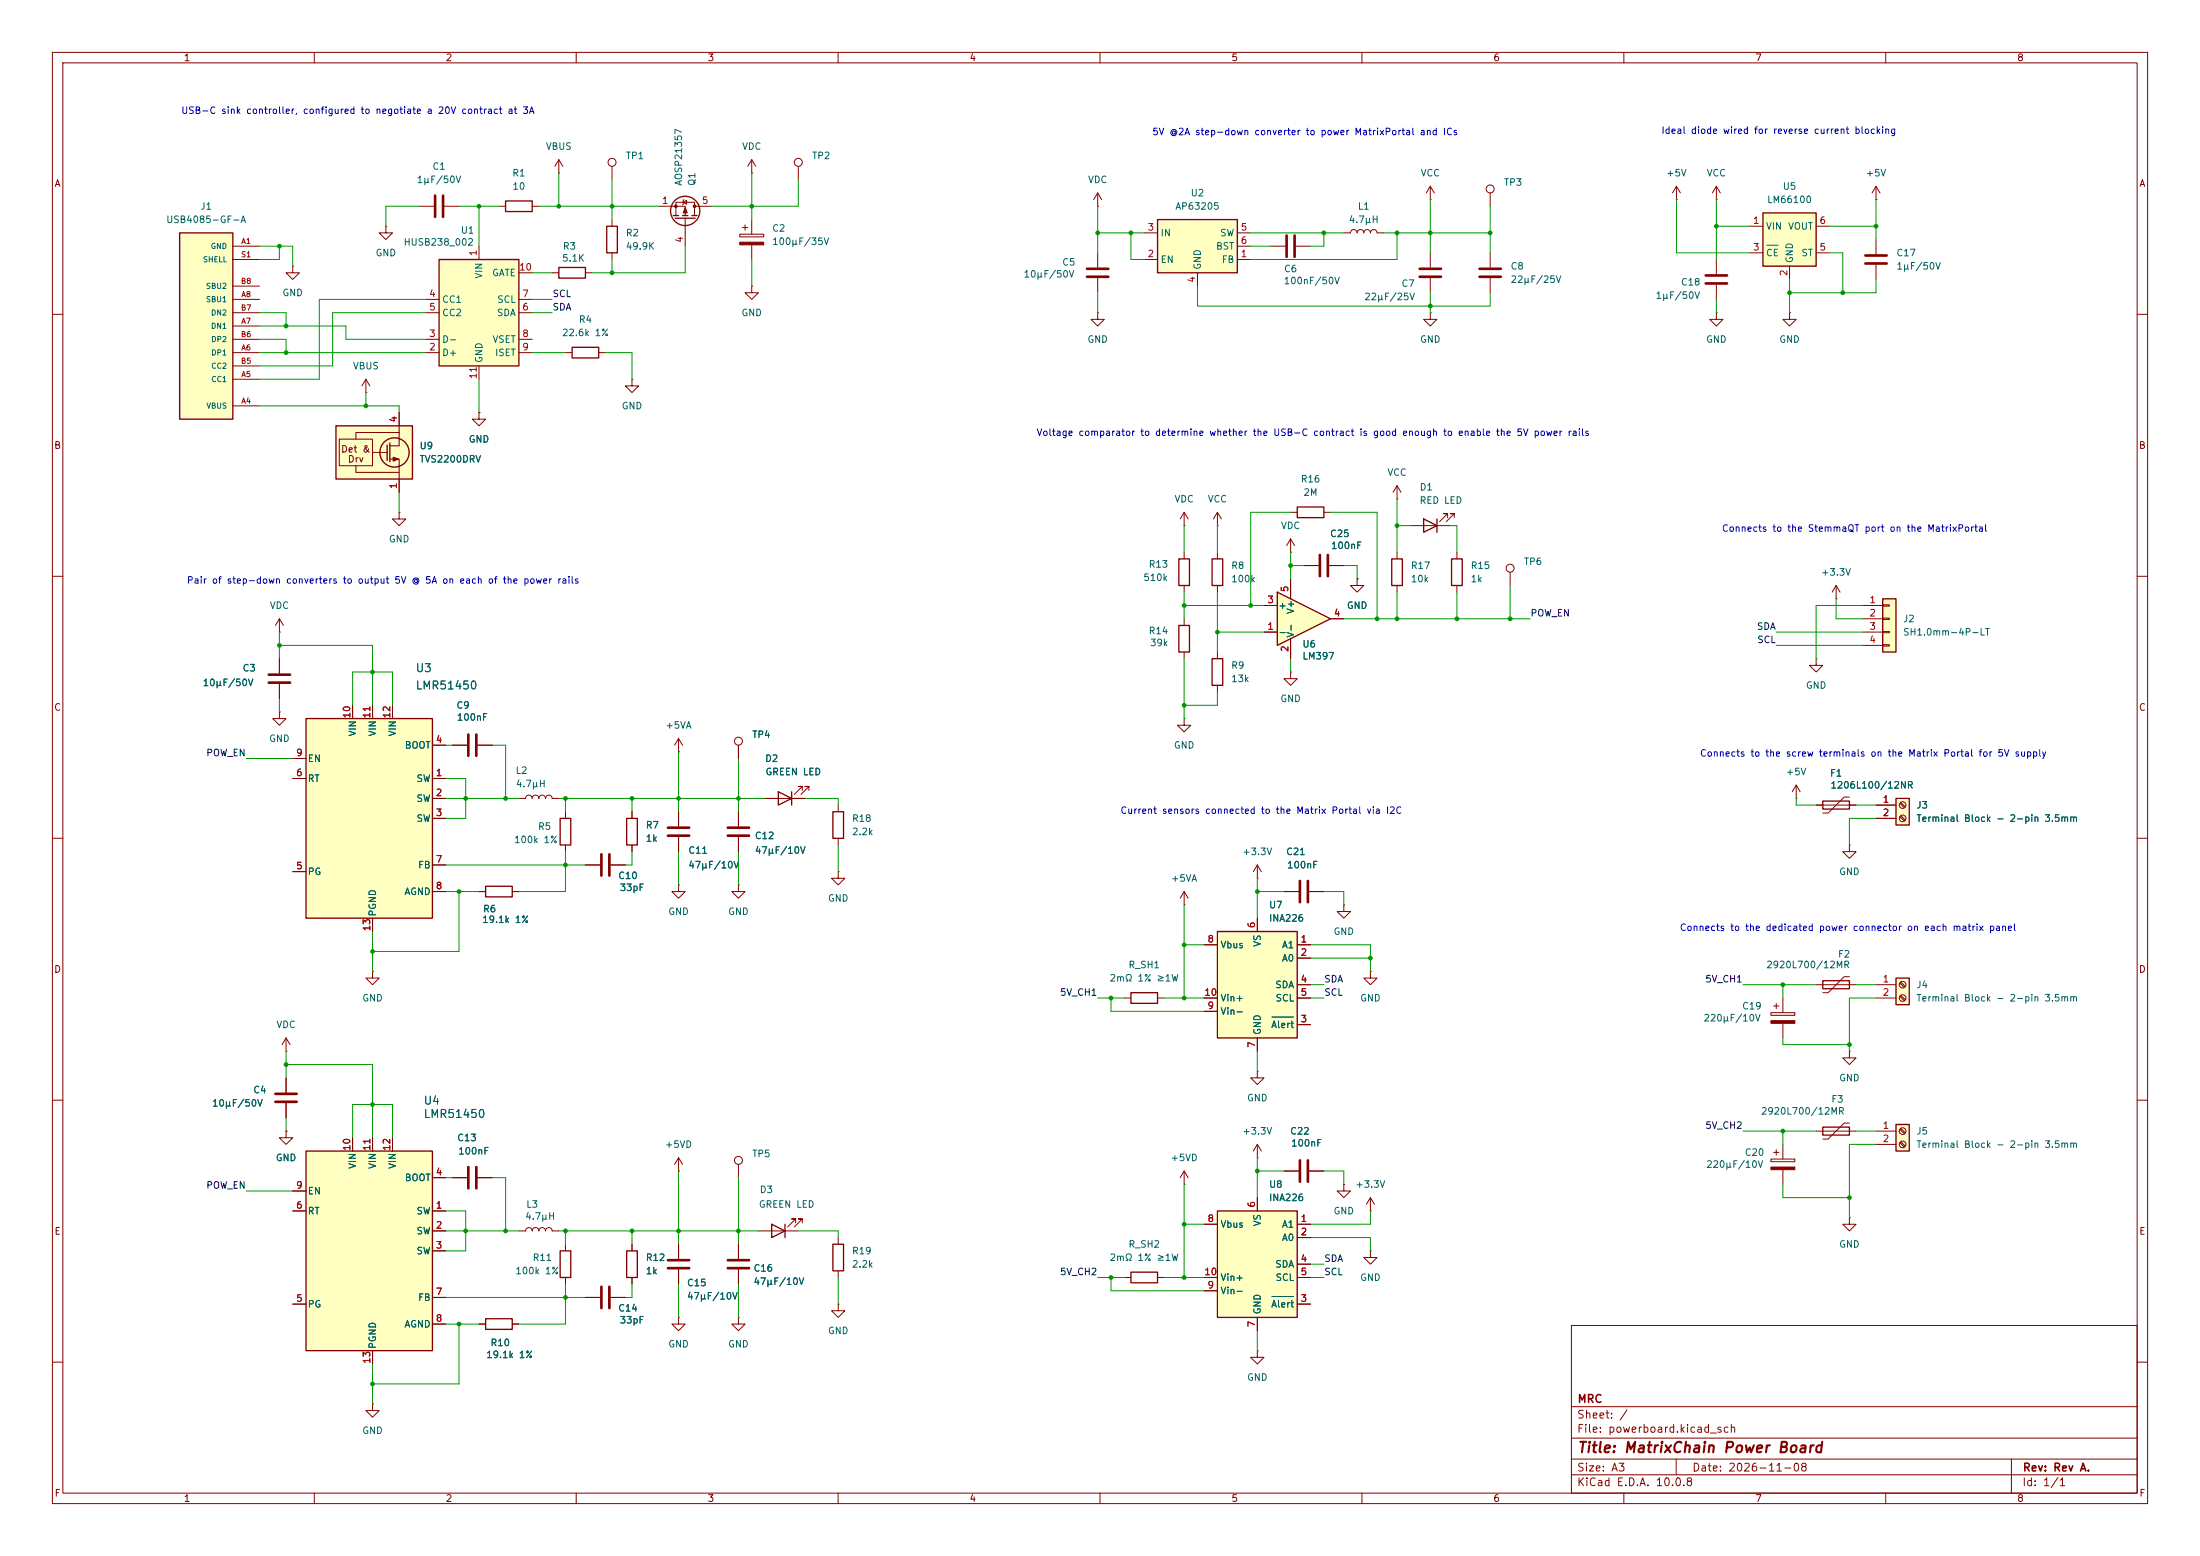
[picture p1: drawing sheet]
<svg xmlns="http://www.w3.org/2000/svg" width="420mm" height="297mm" viewBox="0 0 420 297" stroke-linecap="round" stroke-linejoin="round" font-family="sans-serif">
<g fill="none" stroke="#840000" stroke-width=".19">
<path d="M10 10h400v277h-400zM12 12h396v273h-396zM60 10v2M110 10v2M160 10v2M210 10v2M260 10v2M310 10v2M360 10v2M209.5 48.3v2.8M209.5 53.1v2.8M242.6 47h2.8"/>
<path d="M247.4 47h2.8M10 60h2M408 60h2M10 110h2M408 110h2M10 160h2M408 160h2M10 210h2M54.6 215.9v1.3h1.3l-1.3 1.2-1.3-1.2h1.3M54.6 215.9h.1M54.6 205.7v2.8M54.6 210.6v2.8"/>
<path d="M408 210h2M240 257.8v1.3h1.3l-1.3 1.2-1.2-1.2h1.2M240 257.8h.1M300 253h108v32h-108zM10 260h2M300 278.5h108M300 274.5h108M300 268.5h108M320 278.5v3M384 278.5v6.5M408 260h2M60 285v2"/>
<path d="M110 285v2M160 285v2M210 285v2M260 285v2M300 281.5h108M310 285v2M360 285v2"/>
</g>
<path d="M207.5 51.3h4.1M207.5 52.8h4.1M245.6 45v4M247.1 45v4M52.6 208.8h4M52.6 210.3h4" fill="none" stroke="#840000" stroke-width=".51"/>
<path d="M58.4 219.7h24.1v38.1h-24.1z" fill="#ffffc2"/>
<path d="M58.4 219.7h24.1v38.1h-24.1z" fill="none" stroke="#840000" stroke-width=".25"/>
<g fill="none" stroke="#840000" stroke-width=".19">
<path d="M273 38.1h.1M273 35.6l-.7 1.2M273 35.6l.8 1.2M273 35.6v2.5M53.3 135.9v1.3h1.3l-1.3 1.2-1.2-1.2h1.2M53.3 135.9h.1M53.3 125.7v2.8M53.3 130.6v2.8M67.3 217.2v2.5M71.1 217.2v2.5M74.9 217.2v2.5M55.9 231.1h2.5"/>
<path d="M55.9 227.3h2.5M82.5 231.1h2.6M82.5 234.9h2.6M82.5 238.8h2.6M82.5 224.8h2.6M55.9 248.9h2.5M71.1 257.8v2.5M82.5 247.6h2.6M82.5 252.7h2.6"/>
</g>
<path d="M51.3 128.8h4.1M51.3 130.3h4.1" fill="none" stroke="#840000" stroke-width=".51"/>
<path d="M232.4 231.1h15.2v20.4h-15.2z" fill="#ffffc2"/>
<g fill="none" stroke="#840000" stroke-width=".25">
<path d="M106.7 51.1h5.1v2h-5.1zM115.8 43.2h2.1v5.1h-2.1zM128.5 41.1h1M128.9 41.7h3.8M130.3 41.1h1M132.1 41.1h1M106.9 156.2h2.1v5.1h-2.1zM106.9 238.8h2.1v5h-2.1zM232.4 231.1h15.2v20.4h-15.2z"/>
<circle cx="130.8" cy="40.3" r="2.79"/>
</g>
<g fill="none" stroke="#840000" stroke-width=".19">
<path d="M106.7 33h.1M106.7 30.5l-.8 1.3M106.7 30.5l.7 1.3M106.7 30.5v2.5M116.8 31.8v2.5M125.7 39.4h5.1v1.7M130.4 38.6l.7-.4v.8zM130.6 38.1l-.3 1M132.6 39.4h3.3M143.5 33h.1M143.5 30.5v2.5M143.5 30.5l-.8 1.3"/>
<path d="M143.5 30.5l.8 1.3M152.4 31.8v2.5M105.4 52.1h1.3M111.8 52.1h1.2M116.8 41.9v1.3M116.8 48.3v1.2M129 41.1v-2.5h3.6v2.5M130.8 41.7v5.3M141.2 44.7h4.6v.5h-4.6zM141.7 43.4h1M142.2 42.9v1M143.5 54.6v1.3h1.3l-1.3 1.3-1.3-1.3h1.3"/>
<path d="M143.5 54.6h.1M143.5 41.9v2.8M143.5 46.7v2.8M256.5 44.5h1.3a.64 .64 0 0 1 .6-.7 .64 .64 0 0 1 .7 .7 .64 .64 0 0 1 .6-.7 .64 .64 0 0 1 .6 .7 .64 .64 0 0 1 .7-.7 .64 .64 0 0 1 .6 .7 .64 .64 0 0 1 .7-.7 .64 .64 0 0 1 .6 .7h1.3M273 48.3v2.8M273 53.1v2.8M99.1 152.4h1.2a.64 .64 0 0 1 .7-.6 .64 .64 0 0 1 .6 .6 .64 .64 0 0 1 .6-.6 .64 .64 0 0 1 .7 .6 .64 .64 0 0 1 .6-.6 .64 .64 0 0 1 .6 .6 .64 .64 0 0 1 .7-.6 .64 .64 0 0 1 .6 .6h1.3M107.9 154.9v1.3M107.9 161.3v1.3M338.1 193.3h4.5v.5h-4.5zM338.6 192h1M339.1 191.5v1"/>
<path d="M340.4 190.5v2.8M340.4 195.3v2.8M86.4 224.8h2.8M91.2 224.8h2.8M99.1 234.9h1.2a.64 .64 0 0 1 .7-.6 .64 .64 0 0 1 .6 .6 .64 .64 0 0 1 .6-.6 .64 .64 0 0 1 .7 .6 .64 .64 0 0 1 .6-.6 .64 .64 0 0 1 .6 .6 .64 .64 0 0 1 .7-.6 .64 .64 0 0 1 .6 .6h1.3M107.9 237.5v1.3M129.5 223.5h.1M129.5 221l-.7 1.2M129.5 221l.8 1.2M129.5 221v2.5M141 222.2v2.6M229.9 233.7h2.5"/>
<path d="M240 228.6v2.5M247.6 233.7h2.6M247.6 236.2h2.6M107.9 243.8v1.3M229.9 243.8h2.5M229.9 246.4h2.5M240 251.5v2.5M247.6 248.9h2.6M247.6 241.3h2.6M247.6 243.8h2.6M71.1 268v1.2h1.3l-1.3 1.3-1.3-1.3h1.3M71.1 268h.1"/>
<circle cx="116.8" cy="31" r=".76"/>
<circle cx="152.4" cy="31" r=".76"/>
<circle cx="141" cy="221.5" r=".76"/>
</g>
<path d="M242.8 247.5h4.1" fill="none" stroke="#006464" stroke-width=".19"/>
<path d="M271 51.3h4.1M271 52.8h4.1M89.4 222.8v4M90.9 222.8v4" fill="none" stroke="#840000" stroke-width=".51"/>
<g fill="#840000" stroke="#840000" stroke-width=".19">
<path d="M130.8 39.6l.4 1h-.8z"/>
<path d="M141.2 46.2h4.6v.5h-4.6z"/>
<path d="M338.1 194.8h4.5v.5h-4.5z"/>
<circle cx="132.6" cy="39.4" r=".25"/>
<circle cx="129" cy="39.4" r=".25"/>
</g>
<path d="M83.8 49.5h15.3v20.4h-15.3z" fill="#ffffc2"/>
<path d="M83.8 49.5h15.3v20.4h-15.3zM92.7 169.2h5.1v2h-5.1zM119.6 238.8h2.1v5h-2.1zM147.3 233.7l2.6 1.2-2.6 1.3zM149.9 233.7v2.5M215.9 242.8h5.1v2.1h-5.1z" fill="none" stroke="#840000" stroke-width=".25"/>
<g fill="none" stroke="#840000" stroke-width=".19">
<path d="M81.3 57.2h2.5M81.3 59.7h2.5M91.4 47v2.5M99.1 57.2h2.5M99.1 59.7h2.5M99.1 52.1h2.5M81.3 67.3h2.5M81.3 64.8h2.5M91.4 69.9v2.5M99.1 67.3h2.5M99.1 64.8h2.5M129.5 154.9v2.8"/>
<path d="M129.5 159.8v2.8M91.4 170.2h1.3M97.8 170.2h1.3M141 168.9v1.3h1.2l-1.2 1.3-1.3-1.3h1.3M141 168.9h.1M71.1 185.4v1.3h1.3l-1.3 1.3-1.3-1.3h1.3M71.1 185.4h.1M120.6 237.5v1.3M141 237.5v2.8M144.8 234.9h7.6M151.9 233.4v-.7h-.8h.8l-1.5 1.5M153.2 233.4v-.7h-.8h.8l-1.6 1.5"/>
<path d="M111.8 247.6h2.8M116.6 247.6h2.8M120.6 243.8v1.3M141 242.3v2.8M214.6 243.8h1.3M221 243.8h1.2"/>
</g>
<path d="M127.5 158h4.1M127.5 159.5h4.1M114.8 245.6v4.1M116.3 245.6v4.1M138.9 240.5h4.1M138.9 242.1h4.1" fill="none" stroke="#840000" stroke-width=".51"/>
<path d="M34.3 44.5h10.1v35.5h-10.1z" fill="#ffffc2"/>
<path d="M96.5 38.4h5.1v2h-5.1zM34.3 44.5h10.1v35.5h-10.1zM109.2 66.3h5.1v2h-5.1zM119.6 156.2h2.1v5.1h-2.1zM148.6 151.1l2.5 1.3-2.5 1.3zM151.1 151.1v2.6M159 154.9h2v5.1h-2zM159 237.5h2v5.1h-2zM92.7 251.7h5.1v2h-5.1z" fill="none" stroke="#840000" stroke-width=".25"/>
<g fill="none" stroke="#840000" stroke-width=".19">
<path d="M80 39.4h2.8M84.8 39.4h2.8M95.2 39.4h1.3M101.6 39.4h1.3M44.4 47h5.1M44.4 57.2h5.1M44.4 59.7h5.1M44.4 54.6h5.1M44.4 49.5h5.1M55.9 50.8v1.3h1.2l-1.2 1.2-1.3-1.2h1.3M55.9 50.8h.1M73.7 43.2v1.3h1.2l-1.2 1.2-1.3-1.2h1.3"/>
<path d="M73.7 43.2h.1M44.4 77.5h5.1M44.4 72.4h5.1M44.4 67.3h5.1M44.4 62.2h5.1M44.4 69.9h5.1M44.4 64.8h5.1M69.8 74.9h.1M69.8 72.4l-.7 1.3M69.8 72.4l.8 1.3M69.8 72.4v2.5M91.4 78.7v1.3h1.3l-1.3 1.3-1.2-1.3h1.2"/>
<path d="M91.4 78.7h.1M107.9 67.3h1.3M114.3 67.3h1.3M120.6 72.4v1.3h1.3l-1.3 1.2-1.2-1.2h1.2M120.6 72.4h.1M53.3 118.1l-.7 1.3M53.3 118.1l.8 1.3M53.3 118.1v2.6M53.3 120.7h.1M86.4 142.2h2.8M91.2 142.2h2.8M120.6 154.9v1.3"/>
<path d="M129.5 143.5h.1M129.5 141l-.7 1.2M129.5 141l.8 1.2M129.5 141v2.5M141 142.2v2.6M141 154.9v2.8M141 159.8v2.8M146 152.4h7.7M153.2 150.9v-.8h-.8h.8l-1.6 1.5M154.4 150.9v-.8h-.7h.7l-1.5 1.5M160 153.7v1.2M111.8 165.1h2.8"/>
<path d="M116.6 165.1h2.8M120.6 161.3v1.3M129.5 168.9v1.3h1.3l-1.3 1.3-1.2-1.3h1.2M129.5 168.9h.1M160 166.4v1.2h1.3l-1.3 1.3-1.3-1.3h1.3M160 166.4h.1M160 160v1.3M54.6 198.1l-.8 1.3M54.6 198.1l.8 1.3M54.6 198.1v2.6M54.6 200.7h.1M129.5 237.5v2.8"/>
<path d="M160 236.2v1.3M91.4 252.7h1.3M97.8 252.7h1.3M129.5 251.5v1.2h1.3l-1.3 1.3-1.2-1.3h1.2M129.5 251.5h.1M129.5 242.3v2.8M141 251.5v1.2h1.2l-1.2 1.3-1.3-1.3h1.3M141 251.5h.1M160 248.9v1.3h1.3l-1.3 1.3-1.3-1.3h1.3M160 248.9h.1M160 242.6v1.2"/>
<circle cx="141" cy="141.5" r=".76"/>
</g>
<path d="M83.1 37.3v4.1M84.6 37.3v4.1M89.4 140.2v4.1M90.9 140.2v4.1M138.9 158h4.1M138.9 159.5h4.1M114.8 163.1v4M116.3 163.1v4M127.5 240.5h4.1M127.5 242.1h4.1" fill="none" stroke="#840000" stroke-width=".51"/>
<path d="M58.4 137.2h24.1v38.1h-24.1z" fill="#ffffc2"/>
<path d="M58.4 137.2h24.1v38.1h-24.1z" fill="none" stroke="#840000" stroke-width=".25"/>
<g fill="none" stroke="#840000" stroke-width=".19">
<path d="M76.2 97.8v1.3h1.3l-1.3 1.2-1.3-1.2h1.3M76.2 97.8h.1M67.3 134.6v2.6M71.1 134.6v2.6M74.9 134.6v2.6M55.9 148.6h2.5M55.9 144.8h2.5M82.5 148.6h2.6M82.5 152.4h2.6M82.5 156.2h2.6M82.5 142.2h2.6M55.9 166.4h2.5"/>
<path d="M71.1 175.3v2.5M82.5 165.1h2.6M82.5 170.2h2.6"/>
</g>
<path d="M64.1 81.3h14.6v10.1h-14.6z" fill="#ffffc2"/>
<path d="M76.2 78.7v6.4h-1.8M64.8 83.8h6.3v5.1h-6.3zM67.9 88.9v1.3h8.3M71.1 86.4h2.8M74.4 87.6h1.8v6.4M76.2 82.6h-8.3v1.2" fill="none" stroke="#840000" stroke-width=".19"/>
<g fill="none" stroke="#840000" stroke-width=".25">
<path d="M64.1 81.3h14.6v10.1h-14.6zM73.9 85v2.9M74.4 84.6v3.5"/>
<circle cx="75.3" cy="86.4" r="2.79"/>
</g>
<path d="M75.1 87.2l1 .4-1 .4z" fill="#840000" stroke="#840000" stroke-width=".19"/>
<path d="M221 41.9h15.2v10.2h-15.2z" fill="#ffffc2"/>
<path d="M221 41.9h15.2v10.2h-15.2z" fill="none" stroke="#840000" stroke-width=".25"/>
<path d="M209.5 59.7v1.3h1.3l-1.3 1.2-1.2-1.2h1.2M209.5 59.7h.1M218.4 49.5h2.6M218.4 44.5h2.6M228.6 52.1v2.5M236.2 49.5h2.6M236.2 44.5h2.6M236.2 47h2.6" fill="none" stroke="#840000" stroke-width=".19"/>
<path d="M359.4 114.3h2.5v10.2h-2.5z" fill="#ffffc2"/>
<path d="M359.4 114.3h2.5v10.2h-2.5z" fill="none" stroke="#840000" stroke-width=".25"/>
<path d="M355.6 115.6h3.8M355.6 118.1h3.8M359.4 115.4h1.3v.3h-1.3zM359.4 118h1.3v.2h-1.3zM355.6 120.7h3.8M355.6 123.2h3.8M359.4 120.5h1.3v.3h-1.3zM359.4 123.1h1.3v.2h-1.3z" fill="none" stroke="#840000" stroke-width=".19"/>
<path d="M361.9 186.7h2.6v5.1h-2.6z" fill="#ffffc2"/>
<path d="M361.9 186.7h2.6v5.1h-2.6z" fill="none" stroke="#840000" stroke-width=".25"/>
<g fill="none" stroke="#840000" stroke-width=".19">
<path d="M358.1 188h3.8M358.1 190.5h3.8M362.7 187.6l.9 .9M362.7 190.2l.9 .8M362.9 187.5l.8 .8M362.9 190l.8 .8"/>
<circle cx="363.2" cy="190.5" r=".63"/>
<circle cx="363.2" cy="188" r=".63"/>
</g>
<path d="M361.9 214.6h2.6v5.1h-2.6z" fill="#ffffc2"/>
<path d="M348 152.9h5.1v1.5h-5.1zM348 187.2h5.1v1.5h-5.1zM361.9 214.6h2.6v5.1h-2.6z" fill="none" stroke="#840000" stroke-width=".25"/>
<g fill="none" stroke="#840000" stroke-width=".19">
<path d="M346.7 153.7h7.6M353.1 152.1h-1.1l-3 3.1h-1M353.1 161.3v1.3h1.2l-1.2 1.2-1.3-1.2h1.3M353.1 161.3h.1M346.7 188h7.6M353.1 186.4h-1.1l-3 3.1h-1M338.6 220h1M339.1 219.5v1M340.4 218.4v2.8M358.1 215.9h3.8M358.1 218.4h3.8M362.7 215.6l.9 .8"/>
<path d="M362.7 218.1l.9 .8M362.9 215.4l.8 .8M362.9 217.9l.8 .9M338.1 221.2h4.5v.5h-4.5zM340.4 223.3v2.8M353.1 232.4v1.3h1.2l-1.2 1.2-1.3-1.2h1.3M353.1 232.4h.1"/>
<circle cx="363.2" cy="218.4" r=".63"/>
<circle cx="363.2" cy="215.9" r=".63"/>
</g>
<path d="M338.1 222.8h4.5v.5h-4.5z" fill="#840000" stroke="#840000" stroke-width=".19"/>
<path d="M361.9 152.4h2.6v5.1h-2.6z" fill="#ffffc2"/>
<path d="M225 119.4h2.1v5.1h-2.1zM231.4 125.7h2v5.1h-2zM361.9 152.4h2.6v5.1h-2.6zM348 215.1h5.1v1.6h-5.1z" fill="none" stroke="#840000" stroke-width=".25"/>
<g fill="none" stroke="#840000" stroke-width=".19">
<path d="M226.1 118.1v1.3M226.1 137.2v1.2h1.2l-1.2 1.3-1.3-1.3h1.3M226.1 137.2h.1M226.1 124.5v1.2M232.4 124.5v1.2M232.4 130.8v1.3M246.4 128.3v1.2h1.2l-1.2 1.3-1.3-1.3h1.3M246.4 128.3h.1M358.1 153.7h3.8M358.1 156.2h3.8M362.7 153.3l.9 .9M362.7 155.9l.9 .8"/>
<path d="M362.9 153.2l.8 .8M362.9 155.7l.8 .8M346.7 215.9h7.6M353.1 214.4h-1.1l-3 3h-1M353.1 200.7v1.2h1.2l-1.2 1.3-1.3-1.3h1.3M353.1 200.7h.1"/>
<circle cx="363.2" cy="153.7" r=".63"/>
<circle cx="363.2" cy="156.2" r=".63"/>
</g>
<path d="M243.8 113l10.2 5.1-10.2 5.1z" fill="#ffffc2"/>
<path d="M247.6 96.8h5.1v2h-5.1zM271.8 99.1l2.5 1.2-2.5 1.3zM274.3 99.1v2.5M225 106.7h2.1v5.1h-2.1zM231.4 106.7h2v5.1h-2zM243.8 113l10.2 5.1-10.2 5.1zM265.7 106.7h2v5.1h-2zM277.1 106.7h2v5.1h-2z" fill="none" stroke="#840000" stroke-width=".25"/>
<g fill="none" stroke="#840000" stroke-width=".19">
<path d="M327.7 49.5v2.8M327.7 54.4v2.8M226.1 97.8l-.8 1.3M226.1 97.8l.7 1.3M226.1 97.8v2.5M232.4 97.8l-.8 1.3M232.4 97.8l.8 1.3M232.4 97.8v2.5M246.4 97.8h1.2M252.7 97.8h1.3M266.7 95.3h.1M266.7 92.7l-.8 1.3"/>
<path d="M266.7 92.7l.8 1.3M266.7 92.7v2.6M276.4 98.8v-.8h-.8h.8l-1.6 1.6M277.6 98.8v-.8h-.7h.7l-1.5 1.6M226.1 100.3h.1M226.1 105.4v1.3M226.1 111.8v1.2M232.4 100.3h.1M232.4 105.4v1.3M232.4 111.8v1.2M241.3 115.6h2.5M246.4 105.4h.1"/>
<path d="M246.4 102.9v2.5M246.4 110.5v3.8M246.4 102.9l-.8 1.2M246.4 102.9l.7 1.2M248.9 108h2.8M253.7 108h2.8M254 118.1h2.5M259.1 110.5v1.3h1.2l-1.2 1.2-1.3-1.2h1.3M259.1 110.5h.1M266.7 105.4v1.3M266.7 111.8v1.2M269.2 100.3h7.7"/>
<path d="M278.1 105.4v1.3M278.1 111.8v1.2M288.3 109.2v2.6M241.3 120.7h2.5M246.4 121.9v3.8M240 204.5v1.2h1.3l-1.3 1.3-1.2-1.3h1.2M240 204.5h.1"/>
<circle cx="288.3" cy="108.5" r=".76"/>
</g>
<path d="M325.6 52.6h4.1M325.6 54.1h4.1M252 105.9v4.1M253.5 105.9v4.1" fill="none" stroke="#840000" stroke-width=".51"/>
<path d="M336.5 40.6h10.2v10.2h-10.2z" fill="#ffffc2"/>
<path d="M336.5 40.6h10.2v10.2h-10.2z" fill="none" stroke="#840000" stroke-width=".25"/>
<g fill="none" stroke="#840000" stroke-width=".19">
<path d="M284.5 36.8v2.6M320 38.1h.1M320 35.6l-.7 1.2M320 35.6l.8 1.2M320 35.6v2.5M327.7 38.1h.1M327.7 35.6l-.8 1.2M327.7 35.6l.7 1.2M327.7 35.6v2.5M358.1 38.1h.1M358.1 35.6l-.7 1.2M358.1 35.6l.8 1.2"/>
<path d="M358.1 35.6v2.5M284.5 48.3v2.8M284.5 53.1v2.8M327.7 59.7v1.3h1.2l-1.2 1.2-1.3-1.2h1.3M327.7 59.7h.1M334 43.2h2.5M334 48.3h2.5M341.6 59.7v1.3h1.3l-1.3 1.2-1.2-1.2h1.2M341.6 59.7h.1M341.6 50.8v2.5M346.7 43.2h2.5M346.7 48.3h2.5"/>
<path d="M358.1 45.7v2.8M358.1 50.5v2.8M350.5 114.3h.1M350.5 111.8l-.7 1.2M350.5 111.8l.8 1.2M350.5 111.8v2.5M346.7 125.7v1.3h1.3l-1.3 1.3-1.3-1.3h1.3M346.7 125.7h.1M342.9 152.4h.1M342.9 149.9l-.8 1.2M342.9 149.9l.8 1.2M342.9 149.9v2.5"/>
<path d="M240 167.6h.1M240 165.1l-.7 1.3M240 165.1l.8 1.3M240 165.1v2.5M245.1 170.2h2.8M249.9 170.2h2.8M256.5 172.7v1.3h1.3l-1.3 1.3-1.2-1.3h1.2M256.5 172.7h.1M240 218.4v2.6M240 218.4l-.7 1.3M240 218.4l.8 1.3M226.1 226.1h.1"/>
<path d="M226.1 223.5l-.8 1.3M226.1 223.5l.7 1.3M226.1 223.5v2.6M240 221h.1M245.1 223.5h2.8M249.9 223.5h2.8"/>
<circle cx="284.5" cy="36.1" r=".76"/>
</g>
<path d="M337.3 46.8h2.2" fill="none" stroke="#006464" stroke-width=".19"/>
<path d="M282.4 51.3h4.1M282.4 52.8h4.1M356.1 48.8h4.1M356.1 50.3h4.1M248.2 168.1v4.1M249.7 168.1v4.1M248.2 221.5v4.1M249.7 221.5v4.1" fill="none" stroke="#840000" stroke-width=".51"/>
<path d="M232.4 177.8h15.2v20.3h-15.2z" fill="#ffffc2"/>
<path d="M232.4 177.8h15.2v20.3h-15.2zM215.9 189.5h5.1v2h-5.1z" fill="none" stroke="#840000" stroke-width=".25"/>
<g fill="none" stroke="#840000" stroke-width=".19">
<path d="M209.5 39.4h.1M209.5 36.8l-.7 1.3M209.5 36.8l.8 1.3M209.5 36.8v2.6M273 59.7v1.3h1.3l-1.3 1.2-1.2-1.2h1.2M273 59.7h.1M76.2 78.7v2.6M91.4 78.7h.1M76.2 91.4v2.6M241.3 115.6h2.5M246.4 110.5v3.8M248.9 108h2.8"/>
<path d="M253.7 108h2.8M254 118.1h2.5M259.1 110.5h.1M53.3 125.7v2.8M53.3 130.6v2.8M67.3 134.6v2.6M71.1 134.6v2.6M74.9 134.6v2.6M241.3 120.7h2.5M246.4 121.9v3.8M55.9 148.6h2.5M55.9 144.8h2.5"/>
<path d="M82.5 152.4h2.6M82.5 142.2h2.6M82.5 148.6h2.6M82.5 156.2h2.6M86.4 142.2h2.8M91.2 142.2h2.8M120.6 154.9v1.3M129.5 154.9v2.8M129.5 159.8v2.8M141 142.2v2.6M141 154.9v2.8M141 159.8v2.8"/>
<path d="M146 152.4h2.6M151.1 152.4h2.6M346.7 153.7h1.3M353.1 153.7h1.2M358.1 156.2h3.8M358.1 153.7h3.8M55.9 166.4h2.5M71.1 175.3v2.5M82.5 165.1h2.6M82.5 170.2h2.6M91.4 170.2h1.3M97.8 170.2h1.3"/>
<path d="M111.8 165.1h2.8M116.6 165.1h2.8M120.6 161.3v1.3M226.1 172.7h.1M226.1 170.2l-.8 1.3M226.1 170.2l.7 1.3M226.1 170.2v2.5M240 175.3v2.5M245.1 170.2h2.8M249.9 170.2h2.8M214.6 190.5h1.3M221 190.5h1.2"/>
<path d="M229.9 180.3h2.5M229.9 190.5h2.5M229.9 193h2.5M240 198.1v2.6M247.6 180.3h2.6M247.6 182.9h2.6M247.6 195.6h2.6M247.6 188h2.6M247.6 190.5h2.6M261.6 185.4v1.3h1.3l-1.3 1.3-1.3-1.3h1.3M261.6 185.4h.1M54.6 215.9h.1"/>
<path d="M54.6 205.7v2.8M54.6 210.6v2.8M67.3 217.2v2.5M71.1 217.2v2.5M74.9 217.2v2.5M55.9 231.1h2.5M55.9 227.3h2.5M82.5 231.1h2.6M82.5 234.9h2.6M82.5 238.8h2.6M82.5 224.8h2.6M86.4 224.8h2.8"/>
<path d="M91.2 224.8h2.8M120.6 237.5v1.3M129.5 237.5v2.8M141 237.5v2.8M229.9 233.7h2.5M240 228.6v2.5M245.1 223.5h2.8M247.6 233.7h2.6M247.6 236.2h2.6M249.9 223.5h2.8M256.5 226.1v1.2h1.3l-1.3 1.3-1.2-1.3h1.2M256.5 226.1h.1"/>
<path d="M261.6 238.8v1.2h1.3l-1.3 1.3-1.3-1.3h1.3M261.6 238.8h.1M261.6 231.1h.1M261.6 228.6l-.7 1.3M261.6 228.6l.8 1.3M261.6 228.6v2.5M55.9 248.9h2.5M71.1 257.8v2.5M82.5 252.7h2.6M82.5 247.6h2.6M91.4 252.7h1.3M97.8 252.7h1.3"/>
<path d="M111.8 247.6h2.8M116.6 247.6h2.8M120.6 243.8v1.3M129.5 242.3v2.8M141 242.3v2.8M229.9 243.8h2.5M229.9 246.4h2.5M240 251.5v2.5M247.6 248.9h2.6M247.6 241.3h2.6M247.6 243.8h2.6"/>
</g>
<path d="M242.8 194.1h4.1M242.8 247.5h4.1" fill="none" stroke="#006464" stroke-width=".19"/>
<g fill="none" stroke="#009600" stroke-width=".19">
<path d="M80 39.4h-6.3v3.8M87.6 39.4h7.6M91.4 39.4v7.6M102.9 39.4h22.8M106.7 33v6.4M116.8 34.3v7.6M143.5 33v8.9M152.4 34.3v5.1h-16.5M209.5 39.4v8.9M273 38.1v10.2M284.5 39.4v8.9M320 38.1v10.2h14"/>
<path d="M327.7 38.1v11.4M358.1 38.1v7.6M49.5 59.7h5.1v2.5M49.5 47h6.4v3.8M53.3 47v2.5h-3.8M81.3 59.7h-17.8v10.2h-14M81.3 57.2h-20.3v15.2h-11.5M101.6 52.1h3.8M101.6 59.7h3.8M101.6 57.2h3.8M116.8 49.5v2.6M130.8 47v5.1h-17.8"/>
<path d="M143.5 49.5v5.1M209.5 44.5h8.9M209.5 55.9v3.8M215.9 44.5v5h2.5M228.6 54.6v3.8h55.9v-2.5M238.8 47h3.8M238.8 44.5h17.7M252.7 44.5v2.5h-2.5M264.2 44.5h20.3M266.7 44.5v5h-27.9M273 55.9v3.8M327.7 43.2h6.3"/>
<path d="M327.7 57.2v2.5M341.6 53.3v6.4M349.2 48.3h2.6v7.6M349.2 43.2h8.9M358.1 53.3v2.6h-16.5M49.5 64.8h5.1v2.5M49.5 62.2h16.5v2.6h15.3M49.5 67.3h31.8M49.5 77.5h26.7v1.2M69.8 74.9v2.6M91.4 72.4v6.3M101.6 67.3h6.3"/>
<path d="M115.6 67.3h5v5.1M76.2 94v3.8M246.4 97.8h-7.6v17.8M254 97.8h8.9v20.3M266.7 95.3v10.1M226.1 100.3v5.1M226.1 113v5.1M226.1 115.6h15.2M232.4 100.3v5.1M232.4 113v11.5M246.4 105.4v5.1M246.4 108h2.5"/>
<path d="M256.5 108h2.6v2.5M256.5 118.1h35.6M266.7 100.3h2.5M266.7 113v5.1M276.9 100.3h1.2v5.1M278.1 113v5.1M288.3 111.8v6.3M350.5 114.3v3.8h5.1M355.6 115.6h-8.9v10.1M53.3 123.2h17.8v11.4M53.3 120.7v5M53.3 133.4v2.5"/>
<path d="M67.3 134.6v-6.3h7.6v6.3M226.1 125.7v11.5M232.4 132.1v2.5h-6.3M232.4 120.7h8.9M246.4 125.7v2.6M339.1 123.2h16.5M339.1 120.7h16.5M47 144.8h8.9M85.1 142.2h1.3M85.1 152.4h14M85.1 148.6h3.8v7.6h-3.8M94 142.2h2.5v10.2"/>
<path d="M106.7 152.4h39.3M107.9 152.4v2.5M120.6 152.4v2.5M129.5 143.5v11.4M141 144.8v10.1M153.7 152.4h6.3v1.3M342.9 152.4v1.3h3.8M354.3 153.7h3.8M358.1 156.2h-5v5.1M71.1 177.8v7.6M85.1 170.2h6.3M85.1 165.1h26.7"/>
<path d="M87.6 170.2v11.4h-16.5M107.9 162.6v7.6h-8.8M120.6 162.6v2.5h-1.2M129.5 162.6v6.3M141 162.6v6.3M160 161.3v5.1M226.1 172.7v17.8M240 170.2h5.1M240 167.6v7.7M252.7 170.2h3.8v2.5M209.5 190.5h5.1M212.1 190.5v2.5h17.8"/>
<path d="M222.2 190.5h7.7M226.1 180.3h3.8M250.2 190.5h2.5M250.2 180.3h11.4v5.1M250.2 188h2.5M250.2 182.9h11.4M332.7 188h14M340.4 188v2.5M340.4 198.1v1.3h12.7M354.3 188h3.8M358.1 190.5h-5v10.2M54.6 203.2h16.5v14"/>
<path d="M54.6 200.7v5M54.6 213.4v2.5M67.3 217.2v-6.4h7.6v6.4M240 200.7v3.8M332.7 215.9h14M340.4 215.9v2.5M354.3 215.9h3.8M358.1 218.4h-5v14M47 227.3h8.9M85.1 231.1h3.8v7.7h-3.8M85.1 234.9h14M85.1 224.8h1.3"/>
<path d="M94 224.8h2.5v10.1M106.7 234.9h38.1M107.9 234.9v2.6M120.6 234.9v2.6M129.5 223.5v14M141 224.8v12.7M152.4 234.9h7.6v1.3M226.1 226.1v17.7M226.1 233.7h3.8M240 221v7.6M240 223.5h5.1M250.2 236.2h11.4v2.6"/>
<path d="M252.7 223.5h3.8v2.6M261.6 231.1v2.6h-11.4M340.4 226.1v2.5h12.7M85.1 247.6h26.7M85.1 252.7h6.3M87.6 252.7v11.5h-16.5M107.9 245.1v7.6h-8.8M120.6 245.1v2.5h-1.2M129.5 245.1v6.4M141 245.1v6.4M160 243.8v5.1M209.5 243.8h5.1"/>
<path d="M212.1 243.8v2.6h17.8M222.2 243.8h7.7M240 254v3.8M250.2 243.8h2.5M250.2 241.3h2.5M71.1 260.3v7.7"/>
</g>
<g fill="#009600">
<circle cx="143.5" cy="39.4" r=".46"/>
<circle cx="116.8" cy="39.4" r=".46"/>
<circle cx="120.6" cy="152.4" r=".46"/>
<circle cx="129.5" cy="152.4" r=".46"/>
<circle cx="129.5" cy="234.9" r=".46"/>
<circle cx="141" cy="234.9" r=".46"/>
<circle cx="141" cy="152.4" r=".46"/>
<circle cx="87.6" cy="252.7" r=".46"/>
<circle cx="88.9" cy="234.9" r=".46"/>
<circle cx="96.5" cy="234.9" r=".46"/>
<circle cx="107.9" cy="234.9" r=".46"/>
<circle cx="71.1" cy="264.2" r=".46"/>
<circle cx="120.6" cy="234.9" r=".46"/>
<circle cx="107.9" cy="247.6" r=".46"/>
<circle cx="107.9" cy="165.1" r=".46"/>
<circle cx="71.1" cy="128.3" r=".46"/>
<circle cx="88.9" cy="152.4" r=".46"/>
<circle cx="96.5" cy="152.4" r=".46"/>
<circle cx="107.9" cy="152.4" r=".46"/>
<circle cx="87.6" cy="170.2" r=".46"/>
<circle cx="71.1" cy="181.6" r=".46"/>
<circle cx="54.6" cy="203.2" r=".46"/>
<circle cx="71.1" cy="210.8" r=".46"/>
<circle cx="226.1" cy="233.7" r=".46"/>
<circle cx="212.1" cy="190.5" r=".46"/>
<circle cx="226.1" cy="243.8" r=".46"/>
<circle cx="212.1" cy="243.8" r=".46"/>
<circle cx="226.1" cy="190.5" r=".46"/>
<circle cx="106.7" cy="39.4" r=".46"/>
<circle cx="91.4" cy="39.4" r=".46"/>
<circle cx="53.3" cy="47" r=".46"/>
<circle cx="116.8" cy="52.1" r=".46"/>
<circle cx="69.8" cy="77.5" r=".46"/>
<circle cx="53.3" cy="123.2" r=".46"/>
<circle cx="54.6" cy="67.3" r=".46"/>
<circle cx="54.6" cy="62.2" r=".46"/>
<circle cx="341.6" cy="55.9" r=".46"/>
<circle cx="353.1" cy="199.4" r=".46"/>
<circle cx="340.4" cy="215.9" r=".46"/>
<circle cx="353.1" cy="228.6" r=".46"/>
<circle cx="340.4" cy="188" r=".46"/>
<circle cx="226.1" cy="134.6" r=".46"/>
<circle cx="232.4" cy="120.7" r=".46"/>
<circle cx="226.1" cy="115.6" r=".46"/>
<circle cx="246.4" cy="108" r=".46"/>
<circle cx="262.9" cy="118.1" r=".46"/>
<circle cx="288.3" cy="118.1" r=".46"/>
<circle cx="327.7" cy="43.2" r=".46"/>
<circle cx="351.8" cy="55.9" r=".46"/>
<circle cx="284.5" cy="44.5" r=".46"/>
<circle cx="358.1" cy="43.2" r=".46"/>
<circle cx="278.1" cy="118.1" r=".46"/>
<circle cx="273" cy="58.4" r=".46"/>
<circle cx="266.7" cy="100.3" r=".46"/>
<circle cx="238.8" cy="115.6" r=".46"/>
<circle cx="266.7" cy="118.1" r=".46"/>
<circle cx="240" cy="223.5" r=".46"/>
<circle cx="240" cy="170.2" r=".46"/>
<circle cx="261.6" cy="182.9" r=".46"/>
<circle cx="226.1" cy="180.3" r=".46"/>
<circle cx="273" cy="44.5" r=".46"/>
<circle cx="266.7" cy="44.5" r=".46"/>
<circle cx="215.9" cy="44.5" r=".46"/>
<circle cx="209.5" cy="44.5" r=".46"/>
<circle cx="252.7" cy="44.5" r=".46"/>
</g>
<text font-size="2" fill="#840000" x="301" y="277.8">Title: MatrixChain Power Board</text>
<g font-size="1.5" fill="#006464">
<text x="79.2" y="128.7">U3</text>
<text x="79.2" y="132">LMR51450</text>
<text x="80.8" y="211.2">U4</text>
<text x="80.8" y="213.8">LMR51450</text>
</g>
<g font-size="1.5" fill="#840000">
<text x="301" y="268.1">MRC</text>
<text x="300.9" y="273.8">File: powerboard.kicad_sch</text>
<text x="300.9" y="271.1">Sheet: /</text>
<text x="300.9" y="281.2">Size: A3</text>
<text x="322.9" y="281.2">Date: 2026-11-08</text>
<text x="386" y="281.2">Rev: Rev A.</text>
<text x="300.9" y="284">KiCad E.D.A. 10.0.8</text>
<text x="385.9" y="284">Id: 1/1</text>
</g>
<g font-size="1.3" fill="#840000">
<text x="35" y="12">1</text>
<text x="85" y="12">2</text>
<text x="135" y="12">3</text>
<text x="185" y="12">4</text>
<text x="235" y="12">5</text>
<text x="285" y="12">6</text>
<text x="335" y="12">7</text>
<text x="385" y="12">8</text>
<text x="10.3" y="36">A</text>
<text x="408.3" y="36">A</text>
<text x="10.2" y="86">B</text>
<text x="65" y="86.7">Det &amp;</text>
<text x="66.3" y="88.6">Drv</text>
<text x="408.2" y="86">B</text>
<text x="10.2" y="136">C</text>
<text x="408.2" y="136">C</text>
<text x="10.2" y="186">D</text>
<text x="408.2" y="186">D</text>
<text x="10.3" y="236">E</text>
<text x="408.3" y="236">E</text>
<text x="10.3" y="286">F</text>
<text x="35" y="287">1</text>
<text x="85" y="287">2</text>
<text x="135" y="287">3</text>
<text x="185" y="287">4</text>
<text x="235" y="287">5</text>
<text x="285" y="287">6</text>
<text x="335" y="287">7</text>
<text x="385" y="287">8</text>
<text x="408.3" y="286">F</text>
</g>
<g font-size="1.3" fill="#0000c2">
<text x="34.5" y="22">USB-C sink controller, configured to negotiate a 20V contract at 3A</text>
<text x="219.9" y="26.1">5V @2A step-down converter to power MatrixPortal and ICs</text>
<text x="317.1" y="25.9">Ideal diode wired for reverse current blocking</text>
<text x="197.8" y="83.5">Voltage comparator to determine whether the USB-C contract is good enough to enable the 5V power rails</text>
<text x="328.6" y="101.8">Connects to the StemmaQT port on the MatrixPortal</text>
<text x="35.6" y="111.7">Pair of step-down converters to output 5V @ 5A on each of the power rails</text>
<text x="324.4" y="144.7">Connects to the screw terminals on the Matrix Portal for 5V supply</text>
<text x="213.8" y="155.7">Current sensors connected to the Matrix Portal via I2C</text>
<text x="320.6" y="178">Connects to the dedicated power connector on each matrix panel</text>
</g>
<g font-size="1.3" fill="#006464">
<text x="104.1" y="28.9">VBUS</text>
<text x="141.6" y="28.9">VDC</text>
<text x="79.5" y="35.3">1µF/50V</text>
<text x="82.5" y="32.7">C1</text>
<text x="97.7" y="34">R1</text>
<text x="119.4" y="30.7">TP1</text>
<text x="130.5" y="35.6" transform="rotate(-90 130.5 35.6)">AOSP21357</text>
<text x="133" y="35.6" transform="rotate(-90 133 35.6)">Q1</text>
<text x="154.9" y="30.7">TP2</text>
<text x="207.6" y="35.3">VDC</text>
<text x="271.1" y="34">VCC</text>
<text x="287" y="35.8">TP3</text>
<text x="318" y="34">+5V</text>
<text x="325.7" y="34">VCC</text>
<text x="356.1" y="34">+5V</text>
<text x="38.2" y="40.3">J1</text>
<text x="97.7" y="36.5">10</text>
<text x="224.3" y="40.3">AP63205</text>
<text x="227.2" y="37.8">U2</text>
<text x="259.1" y="40.3">L1</text>
<text x="337.2" y="39.1">LM66100</text>
<text x="340.2" y="36.5">U5</text>
<text x="31.6" y="42.9">USB4085-GF-A</text>
<text x="76.9" y="47.2">HUSB238_002</text>
<text x="87.9" y="44.9">U1</text>
<text x="107.3" y="48">R3</text>
<text x="119.4" y="45.4">R2</text>
<text x="119.4" y="48">49.9K</text>
<text x="147.3" y="44.5">C2</text>
<text x="147.3" y="47.1">100µF/35V</text>
<text x="221.5" y="45.4">IN</text>
<text x="232" y="48">BST</text>
<text x="232.8" y="45.4">SW</text>
<text x="257.4" y="42.9">4.7µH</text>
<text x="337" y="44.1">VIN</text>
<text x="341.3" y="44.1">VOUT</text>
<text x="71.6" y="49.2">GND</text>
<text x="92.4" y="53.3" transform="rotate(-90 92.4 53.3)">VIN</text>
<text x="93.8" y="53">GATE</text>
<text x="107.2" y="50.2">5.1K</text>
<text x="195.3" y="53.3">10µF/50V</text>
<text x="202.7" y="51">C5</text>
<text x="221.5" y="50.5">EN</text>
<text x="229.6" y="51.6" transform="rotate(-90 229.6 51.6)">GND</text>
<text x="233.1" y="50.5">FB</text>
<text x="245" y="52.3">C6</text>
<text x="288.3" y="51.8">C8</text>
<text x="337" y="49.2">CE</text>
<text x="342.6" y="50.3" transform="rotate(-90 342.6 50.3)">GND</text>
<text x="343.8" y="49.2">ST</text>
<text x="361.9" y="49.2">C17</text>
<text x="361.9" y="51.8">1µF/50V</text>
<text x="53.8" y="56.8">GND</text>
<text x="84.3" y="58.1">CC1</text>
<text x="94.8" y="58.1">SCL</text>
<text x="245" y="54.6">100nF/50V</text>
<text x="260.3" y="57.6">22µF/25V</text>
<text x="267.4" y="55.1">C7</text>
<text x="288.3" y="54.3">22µF/25V</text>
<text x="316" y="57.4">1µF/50V</text>
<text x="320.8" y="54.8">C18</text>
<text x="84.3" y="65.7">D-</text>
<text x="84.3" y="60.7">CC2</text>
<text x="93.9" y="65.7">VSET</text>
<text x="94.8" y="60.7">SDA</text>
<text x="107.2" y="64.5">22.6k 1%</text>
<text x="110.4" y="61.9">R4</text>
<text x="141.4" y="60.7">GND</text>
<text x="207.5" y="65.7">GND</text>
<text x="271" y="65.7">GND</text>
<text x="325.6" y="65.7">GND</text>
<text x="339.6" y="65.7">GND</text>
<text x="67.3" y="70.8">VBUS</text>
<text x="84.3" y="68.3">D+</text>
<text x="92.4" y="69.4" transform="rotate(-90 92.4 69.4)">GND</text>
<text x="94.4" y="68.3">ISET</text>
<text x="118.6" y="78.4">GND</text>
<text x="80" y="86.1">U9</text>
<text x="80" y="88.6">TVS2200DRV</text>
<text x="89.4" y="84.8">GND</text>
<text x="248.2" y="92.4">R16</text>
<text x="248.7" y="94.9">2M</text>
<text x="264.8" y="91.1">VCC</text>
<text x="270.9" y="93.9">D1</text>
<text x="224.1" y="96.2">VDC</text>
<text x="230.5" y="96.2">VCC</text>
<text x="244.4" y="101.3">VDC</text>
<text x="270.9" y="96.5">RED LED</text>
<text x="74.1" y="103.8">GND</text>
<text x="253.8" y="102.8">C25</text>
<text x="254" y="105.1">100nF</text>
<text x="218.2" y="111.2">510k</text>
<text x="219.2" y="108.7">R13</text>
<text x="234.9" y="108.9">R8</text>
<text x="234.9" y="111.5">100k</text>
<text x="269.2" y="108.9">R17</text>
<text x="269.2" y="111.5">10k</text>
<text x="280.7" y="108.9">R15</text>
<text x="280.7" y="111.5">1k</text>
<text x="290.8" y="108.2">TP6</text>
<text x="347.6" y="110.2">+3.3V</text>
<text x="51.4" y="116.5">VDC</text>
<text x="243.9" y="116.5">+</text>
<text x="247.3" y="117.3" transform="rotate(-90 247.3 117.3)">V+</text>
<text x="257" y="116.5">GND</text>
<text x="363.2" y="119.1">J2</text>
<text x="219.2" y="121.4">R14</text>
<text x="219.4" y="123.6">39k</text>
<text x="243.9" y="121.6">-</text>
<text x="247.3" y="121.8" transform="rotate(-90 247.3 121.8)">V-</text>
<text x="248.5" y="123.9">U6</text>
<text x="363.2" y="121.6">SH1.0mm-4P-LT</text>
<text x="38.6" y="131.3">10µF/50V</text>
<text x="46.2" y="128.5">C3</text>
<text x="234.9" y="128">R9</text>
<text x="234.9" y="130.5">13k</text>
<text x="248.5" y="126.2">LM397</text>
<text x="344.6" y="131.8">GND</text>
<text x="87" y="135.6">C9</text>
<text x="87.1" y="137.9">100nF</text>
<text x="244.3" y="134.3">GND</text>
<text x="51.3" y="141.9">GND</text>
<text x="68.3" y="140.7" transform="rotate(-90 68.3 140.7)">VIN</text>
<text x="72.1" y="140.7" transform="rotate(-90 72.1 140.7)">VIN</text>
<text x="75.9" y="140.7" transform="rotate(-90 75.9 140.7)">VIN</text>
<text x="77.2" y="143.2">BOOT</text>
<text x="126.9" y="139.4">+5VA</text>
<text x="143.5" y="141.2">TP4</text>
<text x="224" y="143.2">GND</text>
<text x="58.6" y="149.6">RT</text>
<text x="58.6" y="145.7">EN</text>
<text x="79.4" y="149.6">SW</text>
<text x="98.3" y="148">L2</text>
<text x="146" y="145.7">D2</text>
<text x="146" y="148.3">GREEN LED</text>
<text x="340.8" y="148.3">+5V</text>
<text x="349.2" y="148.5">F1</text>
<text x="79.4" y="153.4">SW</text>
<text x="98.4" y="150.6">4.7µH</text>
<text x="349.3" y="150.8">1206L100/12NR</text>
<text x="365.7" y="154.6">J3</text>
<text x="79.4" y="157.2">SW</text>
<text x="98" y="161.2">100k 1%</text>
<text x="102.6" y="158.7">R5</text>
<text x="123.2" y="158.4">R7</text>
<text x="123.2" y="161">1k</text>
<text x="144" y="160.5">C12</text>
<text x="162.5" y="157.2">R18</text>
<text x="162.5" y="159.7">2.2k</text>
<text x="365.7" y="157.2">Terminal Block - 2-pin 3.5mm</text>
<text x="58.6" y="167.3">PG</text>
<text x="79.7" y="166.1">FB</text>
<text x="131.3" y="163.3">C11</text>
<text x="131.3" y="166.1">47µF/10V</text>
<text x="144" y="163.3">47µF/10V</text>
<text x="237.1" y="163.5">+3.3V</text>
<text x="245.4" y="163.5">C21</text>
<text x="245.6" y="166.1">100nF</text>
<text x="351" y="167.3">GND</text>
<text x="77.1" y="171.1">AGND</text>
<text x="117.9" y="168.1">C10</text>
<text x="118.2" y="170.4">33pF</text>
<text x="158" y="172.4">GND</text>
<text x="223.5" y="168.6">+5VA</text>
<text x="242.2" y="173.7">U7</text>
<text x="72.1" y="175" transform="rotate(-90 72.1 175)">PGND</text>
<text x="91.9" y="176.5">19.1k 1%</text>
<text x="92.1" y="174.4">R6</text>
<text x="127.5" y="175">GND</text>
<text x="138.9" y="175">GND</text>
<text x="242.2" y="176.2">INA226</text>
<text x="254.5" y="178.8">GND</text>
<text x="215.3" y="185.1">R_SH1</text>
<text x="232.9" y="181.3">Vbus</text>
<text x="241" y="180.8" transform="rotate(-90 241 180.8)">VS</text>
<text x="244.6" y="181.3">A1</text>
<text x="244.6" y="183.8">A0</text>
<text x="337.1" y="185.1">2920L700/12MR</text>
<text x="350.8" y="183.1">F2</text>
<text x="69.1" y="191.5">GND</text>
<text x="211.7" y="187.7">2mΩ 1% ≥1W</text>
<text x="232.9" y="191.5">Vin+</text>
<text x="243.3" y="188.9">SDA</text>
<text x="243.4" y="191.5">SCL</text>
<text x="259.6" y="191.5">GND</text>
<text x="365.7" y="188.9">J4</text>
<text x="365.7" y="191.5">Terminal Block - 2-pin 3.5mm</text>
<text x="52.7" y="196.5">VDC</text>
<text x="232.9" y="194">Vin-</text>
<text x="241" y="197.6" transform="rotate(-90 241 197.6)">GND</text>
<text x="242.6" y="196.5">Alert</text>
<text x="325.1" y="195.3">220µF/10V</text>
<text x="332.5" y="193">C19</text>
<text x="48.2" y="209">C4</text>
<text x="351" y="206.7">GND</text>
<text x="40.4" y="211.5">10µF/50V</text>
<text x="238" y="210.5">GND</text>
<text x="336.1" y="213.1">2920L700/12MR</text>
<text x="349.5" y="210.8">F3</text>
<text x="52.5" y="221.9">GND</text>
<text x="87.2" y="218.1">C13</text>
<text x="87.4" y="220.7">100nF</text>
<text x="126.8" y="219.4">+5VD</text>
<text x="143.5" y="221.2">TP5</text>
<text x="223.4" y="221.9">+5VD</text>
<text x="237.1" y="216.9">+3.3V</text>
<text x="246.2" y="216.9">C22</text>
<text x="246.4" y="219.1">100nF</text>
<text x="333" y="220.9">C20</text>
<text x="365.7" y="216.9">J5</text>
<text x="365.7" y="219.4">Terminal Block - 2-pin 3.5mm</text>
<text x="68.3" y="223.2" transform="rotate(-90 68.3 223.2)">VIN</text>
<text x="72.1" y="223.2" transform="rotate(-90 72.1 223.2)">VIN</text>
<text x="75.9" y="223.2" transform="rotate(-90 75.9 223.2)">VIN</text>
<text x="77.2" y="225.8">BOOT</text>
<text x="242.2" y="227">U8</text>
<text x="258.7" y="227">+3.3V</text>
<text x="325.6" y="223.2">220µF/10V</text>
<text x="58.6" y="232.1">RT</text>
<text x="58.6" y="228.3">EN</text>
<text x="79.4" y="232.1">SW</text>
<text x="100.2" y="233.1">4.7µH</text>
<text x="100.4" y="230.8">L3</text>
<text x="144.8" y="230.8">GREEN LED</text>
<text x="144.9" y="228">D3</text>
<text x="242.2" y="229.6">INA226</text>
<text x="254.5" y="232.1">GND</text>
<text x="79.4" y="235.9">SW</text>
<text x="79.4" y="239.7">SW</text>
<text x="162.5" y="239.7">R19</text>
<text x="215.3" y="238.5">R_SH2</text>
<text x="232.9" y="234.6">Vbus</text>
<text x="241" y="234.2" transform="rotate(-90 241 234.2)">VS</text>
<text x="244.6" y="234.6">A1</text>
<text x="244.6" y="237.2">A0</text>
<text x="351" y="238.5">GND</text>
<text x="98.3" y="243.5">100k 1%</text>
<text x="101.6" y="241">R11</text>
<text x="123.2" y="241">R12</text>
<text x="123.2" y="243.5">1k</text>
<text x="131" y="245.8">C15</text>
<text x="143.7" y="243">C16</text>
<text x="143.7" y="245.6">47µF/10V</text>
<text x="162.5" y="242.3">2.2k</text>
<text x="211.7" y="241">2mΩ 1% ≥1W</text>
<text x="232.9" y="244.8">Vin+</text>
<text x="243.3" y="242.3">SDA</text>
<text x="243.4" y="244.8">SCL</text>
<text x="259.6" y="244.8">GND</text>
<text x="58.6" y="249.9">PG</text>
<text x="79.7" y="248.6">FB</text>
<text x="117.9" y="250.6">C14</text>
<text x="131" y="248.4">47µF/10V</text>
<text x="232.9" y="247.3">Vin-</text>
<text x="241" y="251" transform="rotate(-90 241 251)">GND</text>
<text x="242.6" y="249.9">Alert</text>
<text x="72.1" y="257.6" transform="rotate(-90 72.1 257.6)">PGND</text>
<text x="77.1" y="253.7">AGND</text>
<text x="93.5" y="257.2">R10</text>
<text x="118.2" y="252.9">33pF</text>
<text x="127.5" y="257.5">GND</text>
<text x="138.9" y="257.5">GND</text>
<text x="158" y="255">GND</text>
<text x="92.7" y="259.5">19.1k 1%</text>
<text x="238" y="263.9">GND</text>
<text x="69.1" y="274">GND</text>
</g>
<g font-size="1.3" fill="#a90000">
<text x="126.3" y="39.2">1</text>
<text x="133.9" y="39.2">5</text>
<text x="130.7" y="46.5" transform="rotate(-90 130.7 46.5)">4</text>
<text x="219" y="44.3">3</text>
<text x="236.8" y="44.3">5</text>
<text x="236.8" y="46.9">6</text>
<text x="334.5" y="43">1</text>
<text x="347.2" y="43">6</text>
<text x="91.3" y="49" transform="rotate(-90 91.3 49)">1</text>
<text x="99" y="51.9">10</text>
<text x="219" y="49.4">2</text>
<text x="236.8" y="49.4">1</text>
<text x="334.5" y="48.1">3</text>
<text x="341.5" y="52.8" transform="rotate(-90 341.5 52.8)">2</text>
<text x="347.2" y="48.1">5</text>
<text x="81.8" y="57">4</text>
<text x="81.8" y="59.6">5</text>
<text x="99.6" y="59.6">6</text>
<text x="99.6" y="57">7</text>
<text x="228.5" y="54.1" transform="rotate(-90 228.5 54.1)">4</text>
<text x="81.8" y="64.6">3</text>
<text x="99.6" y="64.6">8</text>
<text x="81.8" y="67.2">2</text>
<text x="99.6" y="67.2">9</text>
<text x="91.3" y="72.5" transform="rotate(-90 91.3 72.5)">11</text>
<text x="76.1" y="80.7" transform="rotate(-90 76.1 80.7)">4</text>
<text x="76.1" y="93.4" transform="rotate(-90 76.1 93.4)">1</text>
<text x="246.2" y="113.1" transform="rotate(-90 246.2 113.1)">5</text>
<text x="241.8" y="115.4">3</text>
<text x="254.5" y="118">4</text>
<text x="356.8" y="115.4">1</text>
<text x="356.8" y="118">2</text>
<text x="241.8" y="120.5">1</text>
<text x="246.2" y="124.6" transform="rotate(-90 246.2 124.6)">2</text>
<text x="356.8" y="120.5">3</text>
<text x="356.8" y="123.1">4</text>
<text x="67.2" y="137.2" transform="rotate(-90 67.2 137.2)">10</text>
<text x="71" y="137.2" transform="rotate(-90 71 137.2)">11</text>
<text x="74.8" y="137.2" transform="rotate(-90 74.8 137.2)">12</text>
<text x="83.1" y="142.1">4</text>
<text x="56.4" y="148.5">6</text>
<text x="56.4" y="144.6">9</text>
<text x="83.1" y="148.5">1</text>
<text x="83.1" y="152.3">2</text>
<text x="359.3" y="153.5">1</text>
<text x="83.1" y="156.1">3</text>
<text x="359.3" y="156.1">2</text>
<text x="56.4" y="166.2">5</text>
<text x="83.1" y="165">7</text>
<text x="83.1" y="170">8</text>
<text x="71" y="177.9" transform="rotate(-90 71 177.9)">13</text>
<text x="239.9" y="177.3" transform="rotate(-90 239.9 177.3)">6</text>
<text x="230.4" y="180.2">8</text>
<text x="248.2" y="180.2">1</text>
<text x="248.2" y="182.7">2</text>
<text x="229.8" y="190.4">10</text>
<text x="248.2" y="187.8">4</text>
<text x="248.2" y="190.4">5</text>
<text x="359.3" y="187.8">1</text>
<text x="359.3" y="190.4">2</text>
<text x="230.4" y="192.9">9</text>
<text x="248.2" y="195.4">3</text>
<text x="239.9" y="200.1" transform="rotate(-90 239.9 200.1)">7</text>
<text x="359.3" y="215.8">1</text>
<text x="67.2" y="219.8" transform="rotate(-90 67.2 219.8)">10</text>
<text x="71" y="219.8" transform="rotate(-90 71 219.8)">11</text>
<text x="74.8" y="219.8" transform="rotate(-90 74.8 219.8)">12</text>
<text x="359.3" y="218.3">2</text>
<text x="56.4" y="227.2">9</text>
<text x="83.1" y="224.7">4</text>
<text x="56.4" y="231">6</text>
<text x="83.1" y="231">1</text>
<text x="230.4" y="233.5">8</text>
<text x="239.9" y="230.6" transform="rotate(-90 239.9 230.6)">6</text>
<text x="248.2" y="233.5">1</text>
<text x="83.1" y="234.8">2</text>
<text x="83.1" y="238.6">3</text>
<text x="248.2" y="236.1">2</text>
<text x="229.8" y="243.7">10</text>
<text x="248.2" y="241.2">4</text>
<text x="248.2" y="243.7">5</text>
<text x="56.4" y="248.8">5</text>
<text x="83.1" y="247.5">7</text>
<text x="230.4" y="246.2">9</text>
<text x="248.2" y="248.8">3</text>
<text x="83.1" y="252.6">8</text>
<text x="239.9" y="253.5" transform="rotate(-90 239.9 253.5)">7</text>
<text x="71" y="260.4" transform="rotate(-90 71 260.4)">13</text>
</g>
<g font-size="1.3" fill="#0f0f0f">
<text x="105.4" y="59.6">SDA</text>
<text x="105.4" y="57">SCL</text>
<text x="292.1" y="118">POW_EN</text>
<text x="335.3" y="120.5">SDA</text>
<text x="335.4" y="123.1">SCL</text>
<text x="39.3" y="144.7">POW_EN</text>
<text x="202.2" y="190.4">5V_CH1</text>
<text x="252.7" y="190.4">SCL</text>
<text x="252.7" y="187.8">SDA</text>
<text x="325.4" y="187.8">5V_CH1</text>
<text x="325.4" y="215.8">5V_CH2</text>
<text x="39.3" y="227.2">POW_EN</text>
<text x="202.2" y="243.7">5V_CH2</text>
<text x="252.7" y="241.2">SDA</text>
<text x="252.7" y="243.7">SCL</text>
</g>
<g font-size="1" fill="#006464">
<text x="40.1" y="47.8">GND</text>
<text x="38.6" y="50.3">SHELL</text>
<text x="39.2" y="57.9">SBU1</text>
<text x="39.2" y="55.4">SBU2</text>
<text x="40.2" y="63">DN1</text>
<text x="40.2" y="60.5">DN2</text>
<text x="40.2" y="65.5">DP2</text>
<text x="40.2" y="68.1">DP1</text>
<text x="40.2" y="70.6">CC2</text>
<text x="40.2" y="73.2">CC1</text>
<text x="39.3" y="78.2">VBUS</text>
</g>
<g font-size="1" fill="#a90000">
<text x="46" y="46.8">A1</text>
<text x="45.9" y="49.3">S1</text>
<text x="45.9" y="59.5">B7</text>
<text x="45.9" y="54.4">B8</text>
<text x="46" y="57">A8</text>
<text x="45.9" y="64.6">B6</text>
<text x="46" y="62">A7</text>
<text x="45.9" y="69.7">B5</text>
<text x="46" y="67.1">A6</text>
<text x="46" y="77.3">A4</text>
<text x="46" y="72.2">A5</text>
</g>
</svg>
